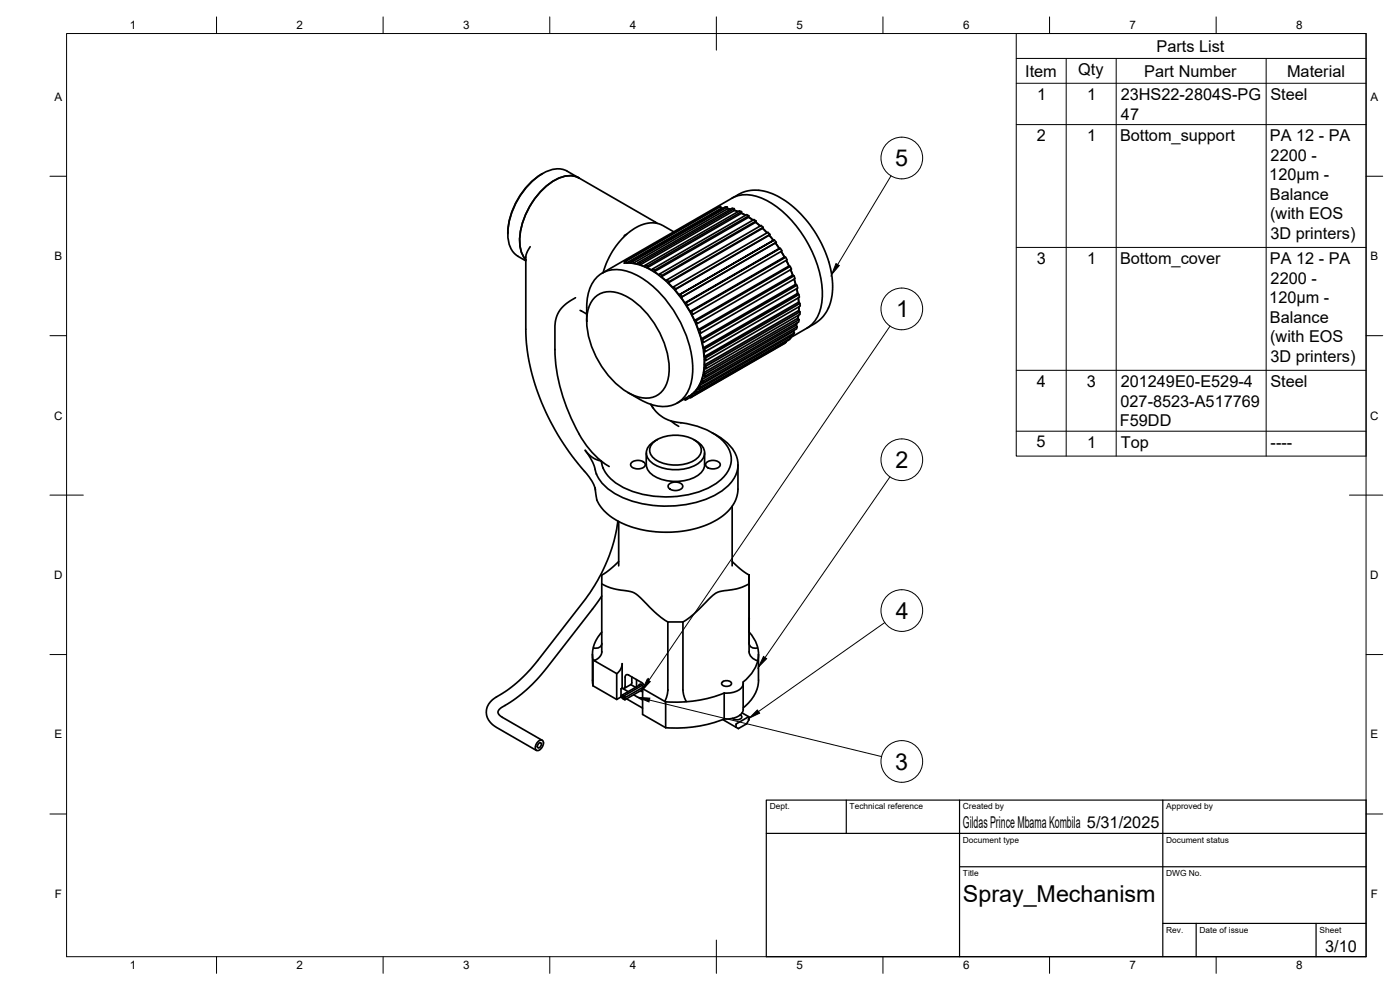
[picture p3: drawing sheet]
<svg xmlns="http://www.w3.org/2000/svg" width="420mm" height="297mm" viewBox="0 0 420 297" stroke-linecap="round" stroke-linejoin="round" font-family="sans-serif">
<!-- layer: Visible -->
<g fill="none" stroke="#000" stroke-width=".51">
<path d="M162.8 52.1a22.2 22.2 0 0 0-10.4 18.1M170.2 51.3a8.1 8.1 0 0 0-8.5 1.5 22.7 22.7 0 0 0-9.2 18.6 7.6 7.6 0 0 0 5.3 6.9M170.2 51.4l3.5 2M173.7 53.4l23.5 13.6M173.8 53.4a7.7 7.7 0 0 0-8 1.1 22.9 22.9 0 0 0-9.8 18.6 8.1 8.1 0 0 0 1.8 4.9M219.6 59.5a10.8 10.8 0 0 1 10.6 .7 34.8 34.8 0 0 1 16.6 28.8 10.8 10.8 0 0 1-4.6 9.5l-5 2.8M219.6 59.5l-38.9 22.4M219.8 59.4a11.9 11.9 0 0 1 13.6-.5 33.5 33.5 0 0 1 16.5 28 12.1 12.1 0 0 1-7.6 11.5M159.1 74a6.4 6.4 0 0 0-1.3 3.2v21.6a67.1 67.1 0 0 0 14.8 39.2l2.8 3.4a11.3 11.3 0 0 1 3.3 5.6M187.4 78.4l.6-.1 28.3-16.3-.6 .1-28.3 16.3 .1 .5M187.5 78.9h-.2a17.6 17.6 0 0 1 13.1 5.9 36 36 0 0 1 11 23.3 11.9 11.9 0 0 1-8.2 12.8M187.5 78.9h.1"/>
<path d="M188 78.3l.1 .6M188.1 70.3l-.7 .4v.2M189.4 78.4h.6l28.3-16.3h-.6l-28.3 16.3v.5h-1.3M190.1 79l1.3 .3M191.5 78.8l.6 .2 28.3-16.4-.6-.1-28.3 16.3-.1 .5M192.1 79.5l1.4 .5 .1-.4 28.3-16.3 .6 .2-28.2 16.3-.7-.2M202.2 69.6l-3.3-1.9a8.9 8.9 0 0 0-9.8 1.7 23.7 23.7 0 0 0-8.1 12.4M216.3 62l.1 .5M216.4 62.5l-28.3 16.4M216.9 62.5h-.5M217 62.5h-.6M218.3 62.1v.6l-28.2 16.3-.1-.6"/>
<path d="M218.3 62.6l1 .2M218.3 62.6l.9 .2M220.4 62.6v.5l-28.3 16.4v-.5M220.4 63.1l1.1 .4M222.5 63.9l1.3 .7-1.3-.6M222.5 63.5v.5l-28.3 16.3 .1-.5M224.6 65.2l1.3 .9M224.7 65.1l1.3 .9M224.7 64.8l-.1 .4-28.2 16.3v-.4M226.8 66.7l1.3 1.1M226.8 66.6l1.4 1.2M226.9 66.3l-.1 .4-28.3 16.3 .1-.3"/>
<path d="M228.8 68.5l1.4 1.4M228.9 68.4l1.3 1.4M229 68.2l-.2 .3-28.2 16.4 .2-.4M230.8 70.6l1.3 1.5M230.9 70.5l1.2 1.6M231.1 70.3l-28.6 16.6 .3-.2M232.4 72l.6 .7-28.3 16.4-.6-.7M232.7 72.9l1.1 1.6M232.7 72.9l1.2 1.6M233 72.7l-28.6 16.5 .3-.1M234.2 74.5l.5 .8-28.3 16.3-.5-.7M234.4 75.4l1 1.7"/>
<path d="M234.5 75.4l1 1.7M235.8 77.2l.4 .8-28.2 16.3-.5-.8M235.9 78.1l.9 1.7M236 78.1l.8 1.7M237.2 79.9l.4 .9-28.3 16.3-.4-.8M172.7 89.3a9.7 9.7 0 0 0-6 7.1l-.2 8.5a54.2 54.2 0 0 0 7.3 25.4M174.1 93.1l2 1.1M176.1 92.2a11.1 11.1 0 0 1 5.2-10.5 11.5 11.5 0 0 1 10.7 1.4 35.2 35.2 0 0 1 15.9 27.5 11.1 11.1 0 0 1-5.2 10.6 11.5 11.5 0 0 1-10.7-1.4l-3.6-2M176.1 92.3v4M178.5 89.3a7.4 7.4 0 0 1 8.6-.8 26.5 26.5 0 0 1 13.7 23.6 7.2 7.2 0 0 1-6.1 7.3 13.6 13.6 0 0 1-9.9-4.4 26.9 26.9 0 0 1-8.6-20.2 9.1 9.1 0 0 1 2.3-5.5zM194.2 80.3l1.4 .8 .2-.4 28.3-16.3 .6 .4-28.3 16.3-.6-.4M196.4 81.5l1.4 1 .2-.3 28.3-16.3 .6 .4-28.3 16.4-.6-.5"/>
<path d="M198.5 83l1.4 1.2 28.5-16.5 .6 .5-28.2 16.3-.7-.5M200.6 84.9l1.3 1.3 28.6-16.5 .6 .6-28.3 16.4-.6-.7M202.5 86.9l1.3 1.6M203.8 88.5l28.6-16.5zM204.4 89.2l1.1 1.7M205.5 90.9l28.7-16.4-28.3 16.4zM206.4 91.6l-.3 .1 1 1.8M207.1 93.5l28.3-16.4 .4 .1-28.3 16.3zM207.6 94.3l.9 1.9M208 94.3h-.4M208.4 96.1l28.3-16.3 .5 .1-28.3 16.4zM209.3 97.1h-.4l.7 1.8"/>
<path d="M209.6 98.9l28.3-16.3 .4 .1-28.3 16.4zM210.3 99.9l-.4-.1 .6 1.9M237.2 80.9l.7 1.7M237.3 80.9l.7 1.7M238.1 99.4l.2-.3-.2 .3M238.3 82.7l.3 .9-28.3 16.3-.3-.8M238.3 83.8l.5 1.5M238.4 83.7l.4 1.7M238.4 99.9l-.3 .5-28.3 16.4 .3-.6M239.1 86.6l.3 1.4M239.1 97l-.2 .5M239.1 86.6l.3 1.5"/>
<path d="M239.2 85.6l.2 .8-28.3 16.4-.2-.9M239.2 96.9l-.2 .7M239.2 98l-.1 .7-28.3 16.3 .2-.6M239.6 89.4l.1 1.3M239.6 94.6l-.1 .9M239.6 89.4l.2 1.3M239.7 94.6l-.2 .9M239.7 92.1v1.1M239.8 88.4l.1 .8-28.3 16.3-.1-.8M239.8 92v1.2M239.8 95.9l-.1 .7-28.3 16.4 .1-.7M240.1 91l.1 .8-28.3 16.4-.1-.8"/>
<path d="M240.1 93.6v.7l-28.3 16.4v-.8M205.5 119.6l.1 .5 .5-.3M207 118.8l.2 .5M207 118.8l-.2 .1M207.2 119.2l-1.1 .6-.1-.4M208.7 118.2l-.3-.5-.9 .7M209.5 116.3l.3 .5M209.5 116.3l-.7 .9M209.8 115.7l28.3-16.3 .3 .5-28.3 16.3zM210.4 114.5l.4 .5M210.4 114.5l-.5 1.2M210.5 101.7l28.2-16.4 .5 .3-28.3 16.3z"/>
<path d="M210.6 113.9l28.3-16.4 .3 .5-28.2 16.4zM211.1 104.4l28.3-16.4 .4 .4-28.3 16.3zM211.1 102.8l-.4-.2 .4 1.8M211.2 111.8l28.3-16.3 .3 .4-28.3 16.4zM211.4 107l28.3-16.3 .4 .3-28.3 16.4zM211.4 109.5l28.3-16.3 .4 .4-28.3 16.3zM211.4 113l-.4-.5-.3 1.4M211.6 105.5l-.4-.2 .2 1.7M211.8 110.7l-.4-.4-.2 1.5M211.9 108.2l-.5-.3v1.6M235.9 102.5l-28.2 16.5-.2-.6 1-.5M235.9 102.6l-28.7 16.7 .5-.3"/>
<path d="M237.1 101l.2 .4-28.3 16.4-.2-.6 1-.5M237.3 101.4l-.3 .5-28.3 16.3 .3-.4M173.8 130.3a25 25 0 0 0 9 9.7M189.6 138.7a2.81 2.81 0 0 1 4 .6 2.22 2.22 0 0 1-3 1.3 1.1 1.1 0 0 1-1.2-.6 1.1 1.1 0 0 1 .2-1.3zM194 135.9v3.5a5.8 5.8 0 0 0 5 4.6 12.9 12.9 0 0 0 11.1-1.9 3.7 3.7 0 0 0 1.4-2.7M195.3 121.3a10.6 10.6 0 0 0 9.1 5.6M195.4 121.3l.7 1.2M195.8 133.1a11 11 0 0 1 13.9 0 3.2 3.2 0 0 1-1.5 5.1 11.8 11.8 0 0 1-11.8-.5 3 3 0 0 1-.6-4.6zM197.2 131.9a4.6 4.6 0 0 0-3.1 4.8 7.7 7.7 0 0 0 6.8 4.1 11.9 11.9 0 0 0 9.7-2.7 3.6 3.6 0 0 0-1.7-5.8l-.7-.4M201.3 126.3l2.4 1.6M204.4 126.8a20.1 20.1 0 0 1 13.5 6.6 7.3 7.3 0 0 1-1.3 10.3 26.6 26.6 0 0 1-20.8 5.1 20.7 20.7 0 0 1-13.6-6.4 8.7 8.7 0 0 1-1.8-4.1l-1.8-.6-.9-.6-2.1-2a15.8 15.8 0 0 1 3.4 7.2 16 16 0 0 0 10.2 7.9 34.1 34.1 0 0 0 26.1-2 11 11 0 0 0 6.2-8.7 10 10 0 0 0-5-8l-2.8-1.6M211.5 135.9v3.5"/>
<path d="M212.1 138.7a2.84 2.84 0 0 1 4.1 .6 2.23 2.23 0 0 1-3.1 1.3 1.1 1.1 0 0 1-1.2-.6 1.1 1.1 0 0 1 .2-1.3zM221.5 139.5v7.3a11.6 11.6 0 0 1-7.1 9.6 32.8 32.8 0 0 1-30.1-.7 10.1 10.1 0 0 1-5.6-8.5l-.1-.9M185.4 156.3a50.7 50.7 0 0 1-10.4 24.3l-13.6 17.6a43.8 43.8 0 0 1-13.6 11.7 4.9 4.9 0 0 0 1.2 8.4l12 6.9M185.7 156.5v13.3M200.7 145.4a2.81 2.81 0 0 1 4.2 .4 2.23 2.23 0 0 1-3.1 1.3 1.13 1.13 0 0 1-1.1-.5 1.13 1.13 0 0 1 0-1.2zM219.7 151.9v17.9M180.6 175.2l.2 .1a23.3 23.3 0 0 0 8.5 2.2l1.8 .9a62.9 62.9 0 0 0 9.3 8.2M180.6 178.8l-2.8 4-13.7 17.5a47.9 47.9 0 0 1-14.2 12.5 1.29 1.29 0 0 0 .5 2.2l12.3 7.1M185.7 168.5l-2.4 2.2-2.7 1.9v23M219.7 168.5l3 2.7 2.1 1.3M224.8 175.2v-2.7v20.5a1.78 1.78 0 0 0 2.5 1.4M177.8 196.3l.2 9.5"/>
<path d="M178 198v7.8l7.1 4.1 1.3-.8v-2.4l.3-.2v-7.4l-.4 1.7-1.2 1.3M178 198l.1 .1M180.6 195.6a2.79 2.79 0 0 1-2.5 2.5l7 4M180.6 195.6h.1M180.6 189.7a9.4 9.4 0 0 0-2.6 8.3M180.6 193.1a1.8 1.8 0 0 1-2.5 1.3M205 186.6a49.5 49.5 0 0 0 9-8 7.6 7.6 0 0 1 5.1-1.6 14.1 14.1 0 0 0 5.7-1.8v20.4l.6 1.4 .8 .7 1.1 .5M224.8 185.3v.7M224.8 185.7v4a9.4 9.4 0 0 1-.7 14l-1.1 1a2.81 2.81 0 0 1-2.5 2.9l-1.8 .3h-1.3l-.1 7.8M227.6 196.3v7.8a10.9 10.9 0 0 1-4.5 8.3M185.1 202.1v7.8M186.4 208.7l.4 .3"/>
<path d="M186.9 209l-.1 .1M187.2 209l-.1 .1M187.2 209.6l-.1 .1M187.4 209.3l-.2 .1M187.6 203.2v2.8M187.6 206l-.2 .5h-.7l1.8 1M188 209.7l4.8 2.8M188.7 202.6l3.9 2.2M188.7 202.6l-.7-.2-.4 .8M189.3 205.4l1.5 .8M189.6 203.1l-.1 2.2-2.2 1.2M190.1 208.5l2.7 1.5"/>
<path d="M191 203.9v2.2M191.8 205.7l.2-.4h.4l.8 1.1M192.3 207.2l.5 .4M192.3 205.3l-5.5 3.2M192.6 204.8l.9 1.2M192.6 207.1h.3M192.7 205.6l-5.5 3.2M192.8 206.9l-5.3 3.1M193.1 206.1l-5.6 3.2M194.5 203.6l-.4 1.7-1.2 1.3M199.8 210.6l-7-4v7.8l7 3.9M199.8 210.6v7.7"/>
<path d="M200.4 207l-.8 3.5M200.4 207v-20.4h4.6v20.4l.3 1.9 .7 1.6M200.4 207h.1M216.7 204.7a1.95 1.95 0 0 1 2.8 .2 1.67 1.67 0 0 1-2.8 .6zM216.9 215.9l4.7 2.7 2.5-1.5M217.4 207.9a39.4 39.4 0 0 1-17.6 2.7M217.4 215.7a39.4 39.4 0 0 1-17.6 2.6M220.9 218.1v.1M222.2 214.5a.75 .75 0 0 1 .4 .9 .75 .75 0 0 1-.9 .5l-.9 .1-1-.5M222.7 213.9l2 1.2M223 205.1l.1 7.7a3.9 3.9 0 0 1-3.9 2.9h-1.8M224.6 215.1l-3.6 2-.1 1.1"/>
<path d="M224.6 215.1h.2M224.8 215.1a2.08 2.08 0 0 1-.7 2M161.5 222.5a.9 .9 0 0 1 1.5 0 2.28 2.28 0 0 1-1.9 2.7 1.51 1.51 0 0 1 0-2.3zM161.6 223.1l.5-.3a.83 .83 0 0 1 .2 1.1 .83 .83 0 0 1-1 .3v-.5z"/>
<circle cx="186.9" cy="208.8" r=".23"/>
<circle cx="186.9" cy="209.4" r=".23"/>
<circle cx="187.4" cy="209.1" r=".23"/>
<circle cx="187.4" cy="209.7" r=".23"/>
</g>
<!-- layer: BORDER -->
<g fill="none" stroke="#000" stroke-width=".3">
<path d="M20 10.1h390v276.9h-390zM65 5.1v5M115 5.1v5M165 5.1v5M215 5.1v10M265 5.1v5M315 5.1v5M365 5.1v5M15 52.9h5M410 52.9h5M15 100.7h5M410 100.7h5"/>
<path d="M15 148.6h10M405 148.6h10M15 196.4h5M410 196.4h5M15 244.2h5M410 244.2h5M65 287v5M115 287v5M165 287v5M215 282.1v9.9M265 287v5M315 287v5"/>
<path d="M365 287v5"/>
</g>
<!-- layer: TITLEBLOCK -->
<path d="M230 240.1h180v46.9h-180zM230 250h180M254 240.1v9.9M288 240.1v46.9M349 240.1v46.9M288 260.1h122M349 277.1h61M359 277.1v9.9M395 277.1v9.9" fill="none" stroke="#000" stroke-width=".36"/>
<!-- layer: Parts Lists -->
<path d="M305 10.1h105v126.7h-105zM305 17.5h105M320 17.5v119.3M335 17.5v119.3M380 17.5v119.3M305 25h105M305 37.4h105M305 74.2h105M305 111.1h105M305 129.4h105" fill="none" stroke="#000" stroke-width=".3"/>
<!-- layer: Balloons -->
<g fill="none" stroke="#000" stroke-width=".3">
<circle cx="270.6" cy="47.4" r="6.3"/>
<circle cx="270.6" cy="92.7" r="6.3"/>
<circle cx="270.6" cy="137.9" r="6.3"/>
<circle cx="270.6" cy="183.2" r="6.3"/>
<circle cx="270.6" cy="228.5" r="6.3"/>
</g>
<!-- layer: 0 -->
<path d="M250.9 79.1l1 .6-2.3 2.7zM229.1 197l1 .6-2.5 2.6zM191.5 209.2l3.5 .3-.2 1.1zM194.2 203.9l1 .6-2.5 2.6zM224.8 215.5l2.5-2.5 .7 1z" fill="#000" stroke="#000" stroke-width=".3"/>
<path d="M267.4 52.8l-16 26.6M267.1 97.9l-72.4 106.3M267.1 143.1l-37.5 54.2M265.5 186.8l-37.9 26.7M194.9 210l69.7 17" fill="none" stroke="#000" stroke-width=".3"/>
<g font-size="7">
<text x="268.7" y="49.9">5</text>
<text x="268.9" y="95.2">1</text>
<text x="268.8" y="140.5">2</text>
<text x="268.8" y="185.7">4</text>
<text x="268.7" y="230.9">3</text>
<text x="289" y="270.6">Spray_Mechanism</text>
</g>
<g font-size="4.9">
<text x="347.1" y="15.5">Parts List</text>
<text x="307.7" y="23">Item</text>
<text x="323.6" y="22.5">Qty</text>
<text x="343.4" y="23">Part Number</text>
<text x="386.3" y="23">Material</text>
<text x="311.3" y="29.9">1</text>
<text x="326.3" y="29.9">1</text>
<text x="336.3" y="30">23HS22-2804S-PG</text>
<text x="336.4" y="35.9">47</text>
<text x="381.3" y="30">Steel</text>
<text x="311.2" y="42.3">2</text>
<text x="326.3" y="42.3">1</text>
<text x="336.1" y="42.4">Bottom_support</text>
<text x="381.1" y="42.4">PA 12 - PA</text>
<text x="381.3" y="48.2">2200 -</text>
<text x="380.9" y="54.1">120µm -</text>
<text x="381.1" y="59.9">Balance</text>
<text x="381.2" y="65.8">(with EOS</text>
<text x="381.3" y="71.7">3D printers)</text>
<text x="311.1" y="79.1">3</text>
<text x="326.3" y="79.1">1</text>
<text x="336.1" y="79.2">Bottom_cover</text>
<text x="381.1" y="79.3">PA 12 - PA</text>
<text x="381.3" y="85.1">2200 -</text>
<text x="380.9" y="91">120µm -</text>
<text x="381.1" y="96.8">Balance</text>
<text x="381.2" y="102.7">(with EOS</text>
<text x="381.3" y="108.6">3D printers)</text>
<text x="311.2" y="116">4</text>
<text x="326.1" y="116">3</text>
<text x="336.3" y="116.1">201249E0-E529-4</text>
<text x="381.3" y="116.2">Steel</text>
<text x="336.3" y="122">027-8523-A517769</text>
<text x="336.1" y="127.8">F59DD</text>
<text x="311.1" y="134.3">5</text>
<text x="326.3" y="134.3">1</text>
<text x="336.4" y="134.4">Top</text>
<text x="381.3" y="134.4">----</text>
<text x="289" y="248.5">Gildas Prince Mbama Kombila 5/31/2025</text>
<text x="397.7" y="285.7">3/10</text>
</g>
<g font-size="3.5">
<text x="39" y="8.8">1</text>
<text x="89" y="8.8">2</text>
<text x="139" y="8.8">3</text>
<text x="189" y="8.8">4</text>
<text x="239" y="8.8">5</text>
<text x="289" y="8.8">6</text>
<text x="339" y="8.8">7</text>
<text x="389" y="8.8">8</text>
<text x="16.3" y="30.2">A</text>
<text x="411.3" y="30.2">A</text>
<text x="16.3" y="78">B</text>
<text x="411.3" y="78">B</text>
<text x="16.2" y="125.9">C</text>
<text x="411.2" y="125.9">C</text>
<text x="16.2" y="173.7">D</text>
<text x="411.2" y="173.7">D</text>
<text x="16.3" y="221.6">E</text>
<text x="411.3" y="221.6">E</text>
<text x="16.4" y="269.4">F</text>
<text x="411.4" y="269.4">F</text>
<text x="39" y="290.8">1</text>
<text x="89" y="290.8">2</text>
<text x="139" y="290.8">3</text>
<text x="189" y="290.8">4</text>
<text x="239" y="290.8">5</text>
<text x="289" y="290.8">6</text>
<text x="339" y="290.8">7</text>
<text x="389" y="290.8">8</text>
</g>
<g font-size="2.5">
<text x="231" y="242.9">Dept.</text>
<text x="255" y="242.9">Technical reference</text>
<text x="289" y="242.9">Created by</text>
<text x="350" y="242.9">Approved by</text>
<text x="289" y="252.8">Document type</text>
<text x="350" y="252.8">Document status</text>
<text x="289" y="262.9">Title</text>
<text x="350" y="262.9">DWG No.</text>
<text x="350" y="279.9">Rev.</text>
<text x="360" y="279.9">Date of issue</text>
<text x="396" y="279.9">Sheet</text>
</g>
</svg>
